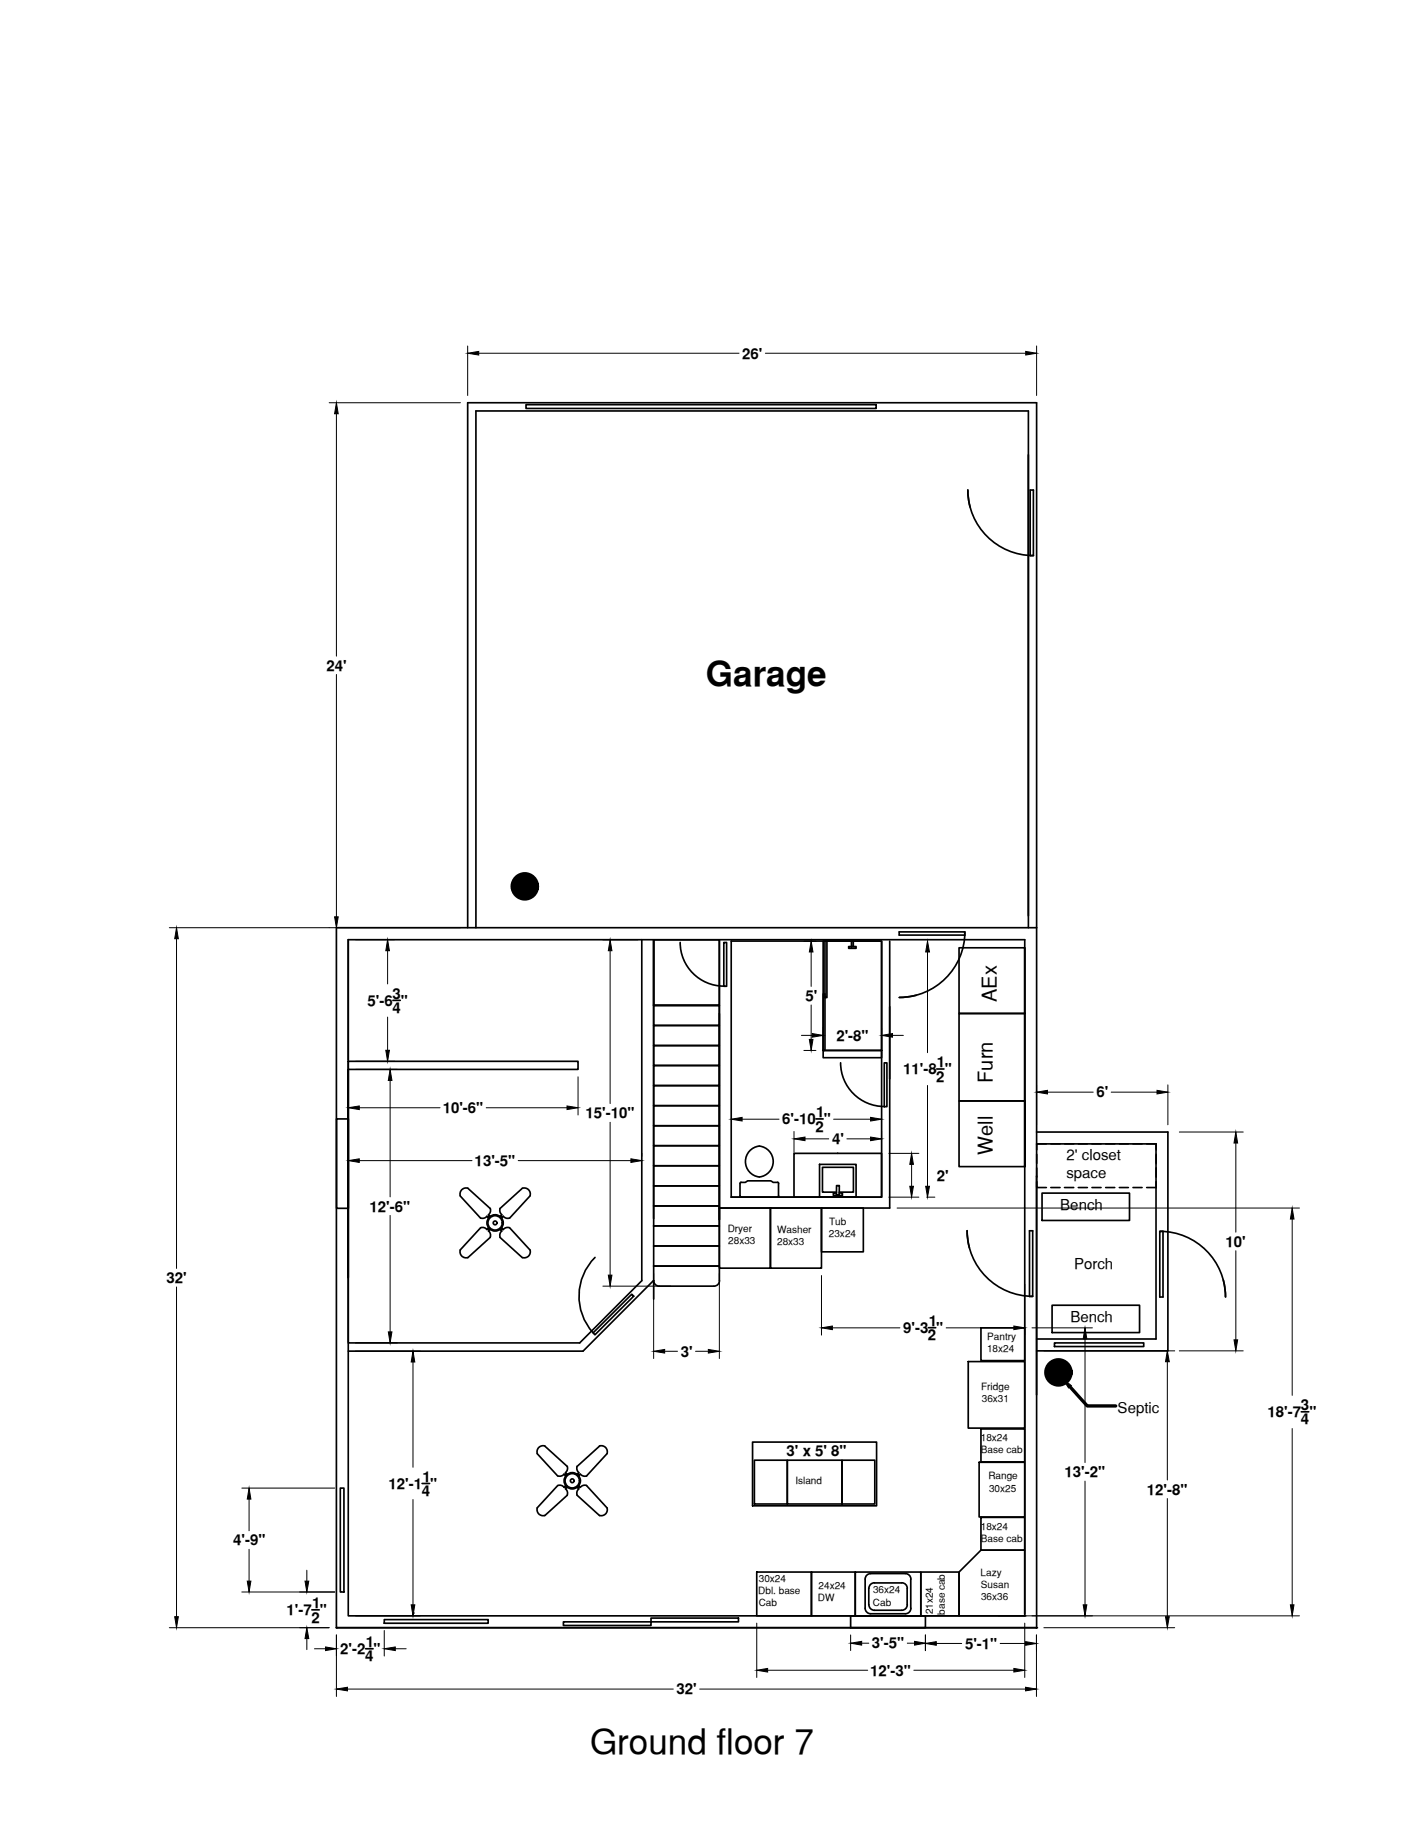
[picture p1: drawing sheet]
<svg xmlns="http://www.w3.org/2000/svg" width="216mm" height="279mm" viewBox="0 0 216 279" stroke-linecap="round" stroke-linejoin="round" font-family="sans-serif">
<!-- layer: PLAN_DE_BASE -->
<g fill="none" stroke="#000" stroke-width=".25">
<path d="M147.2 76.9l-.3-1.5-.1-1a10 10 0 0 0 10 9.9M156.3 74.4h.5v9.9h-.5zM51 140.8v106.2M97.4 142.6v51.8M99.2 142.6v42.3M136.4 141.4h10v.5h-10zM146.4 141.4a10 10 0 0 1-10 10l1.1-.1 1.5-.3M112.4 179.4h.7l.3-.2h3.6l.3 .2h.7M112.4 179.4l-.1 .2v1.9l.1 .2h5.6M113.7 174.7a2.07 2.07 0 0 1 2.4-.5 2.07 2.07 0 0 1 1.2 2.1 2.36 2.36 0 0 1-2.1 2.3 2.36 2.36 0 0 1-1.5-3.9zM118 179.4l.1 .2M118.1 179.6v1.9"/>
<path d="M124.3 176.7h5.6v5h-5.6zM90.3 190.8a8.3 8.3 0 0 0-.3 11.5M95.8 196.4l.3 .3-5.8 5.9-.3-.3zM118.1 181.5l-.1 .2M126.9 180.9h-2.1v-3.7h4.7v3.7h-2.2M147.1 189.4l-.3-1.6-.1-1a10 10 0 0 0 10 9.9M156.2 186.8h.5v10h-.5zM176 186.9h.5v9.9h-.5zM176 186.9a10 10 0 0 1 9.9 9.9v-1l-.3-1.6"/>
</g>
<!-- layer: 0 -->
<g fill="none" stroke="#000" stroke-width=".25">
<path d="M79.8 61.4h53.1v.6h-53.1zM78.7 135.2l1.6-1.5-1.6 1.5M79 133.6l-.3 .4M79.1 135.5l1.5-1.5-1.4 1.6M79.1 133.5l-.5 .6M79.2 133.5l-.6 .6M79.3 133.5l-.8 .7M79.4 135.6l1.3-1.3-1.3 1.3M79.4 133.4l-.9 .9M79.4 133.4l-.9 1M79.5 133.4l-1 1M79.5 133.4l-1 1.1"/>
<path d="M79.6 133.4l-1.1 1.1M79.6 133.4l-1.1 1.2M79.7 133.4l-1.2 1.2M79.7 133.4l-1.2 1.3M79.8 133.4l-1.3 1.3M79.8 133.4l-1.3 1.4M79.9 133.5l-1.4 1.3M79.9 133.5l-1.3 1.4 1.4-1.4M80 133.5l-1.4 1.4M80 133.5l-1.4 1.5M80.1 133.5l-1.5 1.5M80.1 133.6l-1.5 1.4"/>
<path d="M80.1 133.6l-1.5 1.5M80.2 133.6l-1.5 1.5 1.5-1.5M80.2 133.6l-1.5 1.6M80.3 133.7l-1.5 1.6M80.4 133.7l-1.6 1.6 1.6-1.6M80.4 135.3h.1M80.4 133.8l-1.5 1.6M80.5 133.9l-1.5 1.5 1.5-1.5-1.6 1.5M80.5 133.9l-1.5 1.6M80.6 134l-1.6 1.5M80.6 134l-1.5 1.5M80.6 135.1l-.4 .4"/>
<path d="M80.6 135l-.5 .5M80.7 134.2l-1.4 1.4M80.7 134.9l-.7 .7M80.7 134.3l-1.4 1.3M80.7 134.8l-.8 .8M80.7 134.4l-1.3 1.2M80.7 134.7l-.9 .9M80.7 134.8l-.9 .8M80.7 134.4l-1.2 1.2M80.7 134.5l-1.2 1.1M80.7 134.5l-1.1 1.1M80.7 134.6l-1 1"/>
<path d="M80.7 134.7l-1 .9M51 140.8h106.3M52.8 142.6v102.6h102.7M52.8 142.6h102.7v102.4M52.8 142.6v18.3M59.6 151.8h1.1M71 140.8v-79.7h86.3v185.9M72.2 140.8v-78.4h83.8v78.4M99.2 142.6v10h9.9v-10M99.2 158.7h9.9v3h-9.9zM99.2 155.6h9.9v3.1h-9.9zM99.2 142.6h9.9v10h-9.9z"/>
<path d="M99.2 152.6h9.9v3h-9.9zM103.2 143a6.6 6.6 0 0 0 6.6 6.7M109.1 152.6v32.5v-31.3M109.8 143h.4v6.7h-.4zM124.9 142.8h8.9v16.6h-8.9zM124.9 150.8h.3v8.6h-.3zM124.9 159.4h8.9v1.1h-8.9zM125.2 142.8h.3v8.6h-.3zM128.8 143.7h1.1v.2h-1.1zM129.2 143.7v-.9h.3v.9M133.6 142.8h-22.7v38.9M133.8 142.8v38.9h-22.9"/>
<path d="M135 142.8v40.5h-25.9M145.5 153.8h10v13.3h-10zM145.5 143.8h10v10h-10zM155.5 143.8v33.3v-10h-10v10h10M51.1 169.8h1.8v13.6h-1.8zM52.8 161.1h34.9v1.2h-34.9zM99.2 180h9.9v3h-9.9zM99.2 176.9h9.9v3.1h-9.9zM99.2 173.9h9.9v3h-9.9zM99.2 170.9h9.9v3h-9.9zM99.2 167.8h9.9v3.1h-9.9zM99.2 164.8h9.9v3h-9.9z"/>
<path d="M99.2 161.7h9.9v3.1h-9.9zM120.5 175h13.3v6.7h-13.3zM123.8 169.8h1.1M126.9 179.9h.4v1.5h-.4zM127.5 161.3a6.6 6.6 0 0 0 6.7 6.6M134.2 161.3h.4v6.7h-.4zM142.1 162.2h1.1M157.3 171.8h19.9v33.2h-19.9M157.3 173.6h18.1v29.6h-18.1M157.3 179.3v.9h1.5M157.3 175.2v1.4M157.3 177.3v1.3"/>
<path d="M158.8 173.6h-1.5v.9M174 173.6h1.4v.9M175.4 175.2v1.4M175.4 177.3v1.3M175.4 179.3v.9h-1.4M52.8 193.9v-31.6v41.5h35.2l9.4-9.4M73.9 186.6a.86 .86 0 0 0-1-.3l-3.1 3.4M74 186.5l.2 .2M74.1 184.4l.2 .2M74.1 186.8a.86 .86 0 0 1 .3 1M74.1 186.3l-.2 .3M74.2 184.5l-.2 .2"/>
<path d="M74.3 186.6l-.2 .2M74.4 183.4a.86 .86 0 0 1-.3 1M74.4 187.8l-3.4 3.1a.92 .92 0 0 1-1.2-1.2M74.4 183.4l-3.4-3.1a.94 .94 0 0 0-1.2 1.2l3.1 3.4a.86 .86 0 0 0 1-.3l.2 .2M75.8 187.8l3.5 3.1M75.9 186.6l.2 .2M75.9 183.4a.86 .86 0 0 0 .2 1M76 184.5l.2 .2M76.1 186.3l.3 .3M76.1 184.4l-.2 .2M76.1 186.8a.86 .86 0 0 0-.2 1M76.2 186.5l-.2 .2"/>
<path d="M76.4 186.6a.86 .86 0 0 1 .9-.3l3.1 3.4M79.3 180.3l-3.5 3.1M79.3 180.3a.92 .92 0 0 1 1.1 1.2l-3.1 3.4a.86 .86 0 0 1-.9-.3l-.3 .2M80.4 189.7a.92 .92 0 0 1-1.1 1.2M99.2 194.4v-2.3h9.9v2.3M99.2 194.4a.84 .84 0 0 0 .8 .8M99.2 183h9.9v3h-9.9zM99.2 189.1h9.9v3h-9.9zM99.2 186h9.9v3.1h-9.9zM99.2 194.3l-10.7 10.8h-35.7M99.2 194.4v2.8M109.1 183.3h7.8v9.2h-7.8z"/>
<path d="M109.2 194.4a.84 .84 0 0 1-.9 .8h-8.3M110.9 181.7h19.4M116.9 183.3h7.7v9.2h-7.7zM124.6 183.3h6.4v6.7h-6.4zM127.3 181.1h.5v.3h-1.4v-.3h.5M158.1 181.1h13.3v4.1h-13.3zM159.4 180.2h1.4M159.6 198.1h13.3v4.1h-13.3zM161.5 180.2h1.4M163.6 180.2h1.4M165.7 180.2h1.4M167.8 180.2h1.3"/>
<path d="M169.8 180.2h1.4M171.9 180.2h1.4M114.2 218.9h18.8v9.6h-18.8zM140.9 201.5h1.1M146.9 206.6h8.6v10.1h-8.6zM148.8 216.9h6.7v5h-6.7zM148.8 201.5h6.7v5h-6.7zM160 203.8h13.5v.6h-13.5zM160 207.3l-.4 .4M160.1 209.3l1.5-1.5-1.5 1.5M160.1 207.3l-.5 .5M160.2 207.3l-.7 .6"/>
<path d="M160.3 207.2l-.8 .8M160.3 207.2l-.8 .9M160.4 207.2l-.9 .9M160.5 207.2l-1 1M160.6 207.2l-1.1 1.1M160.7 207.2l-1.2 1.2M160.7 207.2l-1.2 1.3M160.8 207.2l-1.3 1.3M160.9 207.2l-1.4 1.4M160.9 207.3l-1.4 1.4M161 207.3l-1.5 1.4M161 207.3l-1.4 1.4"/>
<path d="M161 207.3l-1.4 1.5M161.1 207.3l-1.5 1.5M161.1 207.3l-1.5 1.6M161.2 207.4l-1.6 1.5M161.2 207.4l-1.5 1.5M161.2 207.4l-1.5 1.6M161.3 207.4l-1.6 1.6M161.3 207.5l-1.5 1.5M161.3 207.5l-1.5 1.6M161.4 207.5l-1.6 1.6M161.4 209.1h-.1M161.4 207.6l-1.6 1.5"/>
<path d="M161.4 207.6l-1.5 1.5M161.4 207.6l-1.5 1.6M161.5 207.6l-1.6 1.6M161.5 207.7l-1.5 1.5M161.5 208.9l-.4 .3M161.6 207.8l-1.6 1.5M161.6 207.9l-1.4 1.4M161.6 208.8l-.6 .5M161.6 207.9l-1.4 1.5M161.6 208.7l-.6 .6M161.6 208l-1.3 1.4M161.6 208.6l-.7 .8"/>
<path d="M161.7 208l-1.4 1.4M161.7 208.1l-1.3 1.3M161.7 208.5l-.9 .9M161.7 208.2l-1.2 1.2M161.7 208.3l-1.1 1.1M161.7 208.4l-1.1 1M161.7 208.4l-1 1M161.7 208.5l-1 .9M197.4 214.3h1.2M51.6 225.8h.6v15.8h-.6zM64 225.1h1.2M85.7 225.6l.2 .2"/>
<path d="M85.8 223.5l.2 .3M85.8 225.5l-.2 .2a.86 .86 0 0 0-1-.3l-3.1 3.4a.94 .94 0 0 0 1.2 1.2l3.4-3.1M85.8 224l-.2-.3a.86 .86 0 0 1-1 .3M85.9 223.6l-.2 .3M86 225.7l-.2 .2a.86 .86 0 0 1 .3 1M86.1 222.5a.86 .86 0 0 1-.3 1M86.1 222.6l-3.4-3.2a.92 .92 0 0 0-1.2 1.2l3.1 3.4M87.6 222.6l3.4-3.2a.92 .92 0 0 1 1.1 1.2l-3.1 3.4M87.6 222.5a.86 .86 0 0 0 .2 1M87.6 225.7l.2 .2a.86 .86 0 0 0-.2 1M87.7 223.6l.2 .3M87.8 225.5l.2 .2"/>
<path d="M87.8 223.5l-.2 .3M87.9 225.6l-.2 .2M88 223.7l-.2 .3M88.1 223.7a.86 .86 0 0 0 .9 .3M89 225.5l3.1 3.3a.92 .92 0 0 1-1.1 1.2l-3.4-3.1M89 225.4a.86 .86 0 0 0-.9 .3M114.5 221.6h5v6.7h-5zM114.8 238.6h8.3v6.6h-8.3zM119.5 221.6h8.2v6.7h-8.2zM123.1 238.6h6.7v6.6h-6.7zM127.7 221.6h5v6.7h-5zM129.8 238.6h9.9v6.6h-9.9z"/>
<path d="M132.1 238.8h5.3M132.1 238.8a.84 .84 0 0 0-.8 .9v4.4a.84 .84 0 0 0 .8 .8M137.4 238.8a.84 .84 0 0 1 .8 .9M138.2 239.7v4.4M139.7 238.6h5.8v6.6h-5.8zM148.6 221.9h6.9v8.3h-6.9zM148.8 235.3h6.7v9.9h-10v-6.6zM148.8 230.3h6.7v5h-6.7zM47.3 244.3h1.1M51 247h106.3M51 247h.1M55.5 250.2h1.1"/>
<path d="M58.3 245.8h15.8v.6h-15.8zM62.7 244.8h.1M85.5 246.1h13.3v.6h-13.3zM98.8 245.6h13.2v.5h-13.2zM129.1 245.2h11.3v1.8h-11.3zM131.8 241.1v2.5M131.8 243.5a.84 .84 0 0 0 .9 .9M132.1 244.9h5.3M132.7 240.2h4.1M132.7 240.2a.84 .84 0 0 0-.9 .8M136.8 240.2a.84 .84 0 0 1 .9 .8l-.1 2.6a.8 .8 0 0 1-.8 .8h-4.1M138.2 244.1a.84 .84 0 0 1-.8 .8"/>
<path d="M155.5 245.2h.1M157.3 247h.1"/>
<circle cx="75.1" cy="185.6" r="1.24"/>
<circle cx="75.1" cy="185.6" r="1.09"/>
<circle cx="75.1" cy="185.6" r=".29"/>
<circle cx="86.8" cy="224.7" r="1.24"/>
<circle cx="86.8" cy="224.7" r="1.09"/>
<circle cx="86.8" cy="224.7" r=".29"/>
</g>
<g fill="none" stroke="#000" stroke-width=".15">
<path d="M71 52.5v7.5M72.6 53.6h39.5M116.1 53.6h39.5M157.3 52.5v7.5M49.9 61.1h20M51 62.8v36.8M51 102.4v36.7M25.7 140.8h44.2M26.8 142.5v50M53.9 142.6h6M58.8 144.3v5M58.8 154.4v5"/>
<path d="M91.5 142.6h5.3M92.6 144.3v23.2M121.6 157.1h1.6M122 159.4h1.8M122 142.8h1.8M123.1 144.5v5.2M123.1 152.5v5.2M124.9 156v3.4M133.8 156v3.4M135.4 157.1h1.7M140.7 144.5v15.3M52.8 163.4v5.8"/>
<path d="M52.9 175v.5M53.9 162.3h6.4M53.9 161.1h6M54.5 168.1h12.3M54.5 176.1h17.1M59.2 164v17.6M73.8 168.1h12.2M78.6 176.1h17.1M87.7 163.4v5.8M92.6 170.3v23.2M97.4 175v.5M112.6 169.9h5.6"/>
<path d="M120.5 171.7v3.2M122.1 172.8h3.6M126.5 169.9h5.6M128.5 172.8h3.6M133.8 171.7v3.2M134.9 175h4.5M138.3 176.7v3.3M140.7 164.7v15.3M157.3 164.6v6.1M158.9 165.7h7M168.6 165.7h6.9M177.2 164.6v6.1"/>
<path d="M178.9 171.8h9.7M187.5 173.5v13.5M26.8 195.3v50.1M59.2 184.5v17.6M91.5 195.2h10.3M99.2 193.2v13M109.1 193.2v13M124.6 193.6v9M134.9 181.7h4.5M136.1 183.3h61.1M140.6 181.7h1.2M155.5 194.9v7.7"/>
<path d="M187.5 189.8v13.5M196.1 185v26.8M53.9 205.1h9.9M53.9 203.8h6.4M62.7 206.7v16M100.8 205.1h2M105.5 205.1h2M126.3 201.5h10.2M143.6 201.5h10.2M156.6 201.5h9.1M158.4 205h19.8M164.6 203.2v18.8"/>
<path d="M177.1 206.7v17.9M178.9 205h9.7M196.1 216.8v26.8M36.7 225.8h14.1M37.8 227.5v4.8M37.8 235.1v4.9M46.6 238.3v1.7M62.7 227.6v16M164.6 224.8v18.8M177.1 227.4v18M25.7 247h24.2M36.7 241.6h14.1"/>
<path d="M46.6 248.7v1.7M47.7 250.2h1.7M51 248.1v9.4M52.7 256.3h49.5M53.9 245.2h9.9M58.3 247.5v3.8M60 250.2h1.6M106.2 256.3h49.4M114.8 246.3v8.3M116.5 253.5h15.1M129.1 248.1v2.4M130.7 249.4h1.1"/>
<path d="M137.7 249.4h1.1M138.6 253.5h15.2M140.4 248.1v2.4M142.1 249.4h3.8M151.6 245.2h45.6M151.8 249.4h3.8M155.5 246.3v8.3M157.3 248.1v9.4M158.4 247h19.8"/>
</g>
<g fill="#000" stroke="#000" stroke-width=".15">
<path d="M71 53.6l1.6-.3v.6zM155.6 53.3l1.7 .3-1.7 .3zM51 61.1l.3 1.7h-.5zM50.8 139.1h.5l-.3 1.7zM26.8 140.8l.3 1.7h-.6zM58.8 142.6l.3 1.7h-.6zM58.5 159.4h.6l-.3 1.7zM92.6 142.6l.2 1.7h-.5zM122.8 157.7h.5l-.2 1.7zM123.1 142.8l.2 1.7h-.5zM123.2 156.9l1.7 .2-1.7 .3zM133.8 157.1l1.6-.2v.5z"/>
<path d="M140.7 142.8l.3 1.7h-.6zM52.8 168.1l1.7-.3v.6zM52.9 176.1l1.6-.2v.5zM59.2 162.3l.3 1.7h-.6zM86 167.8l1.7 .3-1.7 .3zM95.7 175.9l1.7 .2-1.7 .3zM110.9 169.9l1.7-.3v.5zM120.5 172.8l1.6-.2v.5zM132.1 172.6l1.7 .2-1.7 .3zM132.1 169.6l1.7 .3-1.7 .2zM138.3 175l.3 1.7h-.6zM157.3 165.7l1.6-.2v.5z"/>
<path d="M175.5 165.5l1.7 .2-1.7 .3zM187.5 171.8l.3 1.7h-.6zM92.3 193.5h.5l-.2 1.7zM138 180h.6l-.3 1.7zM140.4 180h.6l-.3 1.7zM196.1 183.3l.2 1.7h-.5zM58.9 202.1h.6l-.3 1.7zM62.7 205.1l.2 1.6h-.5zM99.2 205.1l1.6-.3v.6zM107.5 204.8l1.6 .3-1.6 .3zM124.6 201.5l1.7-.3v.6zM153.8 201.2l1.7 .3-1.7 .3z"/>
<path d="M161.2 209.2l1.3 1.1-.4 .3zM164.6 201.5l.3 1.7h-.6zM177.1 205l.3 1.7h-.6zM187.2 203.3h.6l-.3 1.7zM37.5 240h.6l-.3 1.6zM37.8 225.8l.3 1.7h-.6zM46.3 240h.5l-.2 1.6zM26.5 245.4h.6l-.3 1.6zM46.6 247l.2 1.7h-.5zM49.4 250l1.6 .2-1.6 .3zM51 256.3l1.7-.2v.5zM58.3 250.2l1.7-.2v.5z"/>
<path d="M62.4 243.6h.5l-.2 1.6zM114.8 253.5l1.7-.3v.6zM129.1 249.4l1.6-.3v.6zM138.8 249.1l1.6 .3-1.6 .3zM140.4 249.4l1.7-.3v.6zM153.8 253.2l1.7 .3-1.7 .3zM155.6 256.1l1.7 .2-1.7 .3zM155.6 249.1l1.7 .3-1.7 .3zM164.3 243.6h.6l-.3 1.6zM176.8 245.4h.6l-.3 1.6zM195.8 243.6h.5l-.2 1.6z"/>
</g>
<g fill="none" stroke="#000" stroke-width="2.1">
<circle cx="79.6" cy="134.5" r="1.11"/>
<circle cx="160.6" cy="208.3" r="1.11"/>
</g>
<path d="M162.3 210.5l2.7 2.9h4.3" fill="none" stroke="#000" stroke-width=".51"/>
<g font-size="5.3">
<text x="107.1" y="104.2">Garage</text>
<text x="89.5" y="266.1">Ground floor 7</text>
</g>
<g font-size="3">
<text x="151.2" y="152.1" transform="rotate(-90 151.2 152.1)">AEx</text>
<text x="150.6" y="164.3" transform="rotate(-90 150.6 164.3)">Furn</text>
<text x="150.6" y="175.2" transform="rotate(-90 150.6 175.2)">Well</text>
</g>
<g font-size="2.3">
<text x="112.6" y="54.4">26'</text>
<text x="49.5" y="101.8">24'</text>
<text x="55.8" y="152.6">5'-6 &quot;</text>
<text x="59.5" y="151.5">3</text>
<text x="59.5" y="153.7">4</text>
<text x="122.2" y="151.9">5'</text>
<text x="126.9" y="157.9">2'-8&quot;</text>
<text x="142.2" y="162">1</text>
<text x="137" y="163.1">11'-8 &quot;</text>
<text x="142.1" y="164.2">2</text>
<text x="166.4" y="166.6">6'</text>
<text x="67.2" y="168.9">10'-6&quot;</text>
<text x="88.8" y="169.7">15'-10&quot;</text>
<text x="118.7" y="170.7">6'-10 &quot;</text>
<text x="123.7" y="171.7">2</text>
<text x="123.8" y="169.5">1</text>
<text x="126.2" y="173.7">4'</text>
<text x="72" y="176.9">13'-5&quot;</text>
<text x="142.1" y="179.2">2'</text>
<text x="161.8" y="176.1">2' closet</text>
<text x="161.8" y="178.8">space</text>
<text x="56.1" y="183.9">12'-6&quot;</text>
<text x="160.9" y="183.7">Bench</text>
<text x="186" y="189.2">10'</text>
<text x="25.3" y="194.7">32'</text>
<text x="163" y="192.7">Porch</text>
<text x="137" y="202.3">9'-3 &quot;</text>
<text x="140.8" y="203.4">2</text>
<text x="140.9" y="201.2">1</text>
<text x="162.4" y="200.7">Bench</text>
<text x="103.3" y="205.9">3'</text>
<text x="169.6" y="214.4">Septic</text>
<text x="192.3" y="215.1">18'-7 &quot;</text>
<text x="197.4" y="214">3</text>
<text x="119.3" y="221">3' x 5' 8&quot;</text>
<text x="197.4" y="216.1">4</text>
<text x="58.9" y="226">12'-1 &quot;</text>
<text x="64" y="227">4</text>
<text x="64.1" y="224.9">1</text>
<text x="161.5" y="224.2">13'-2&quot;</text>
<text x="174" y="226.8">12'-8&quot;</text>
<text x="35.4" y="234.5">4'-9&quot;</text>
<text x="43.5" y="245.1">1'-7 &quot;</text>
<text x="47.4" y="244">1</text>
<text x="47.3" y="246.2">2</text>
<text x="51.6" y="251.1">2'-2 &quot;</text>
<text x="55.5" y="250">1</text>
<text x="132.3" y="250.2">3'-5&quot;</text>
<text x="146.4" y="250.2">5'-1&quot;</text>
<text x="55.4" y="252.1">4</text>
<text x="102.6" y="257.1">32'</text>
<text x="132" y="254.3">12'-3&quot;</text>
</g>
<g font-size="1.5">
<text x="125.8" y="185.9">Tub</text>
<text x="110.4" y="186.9">Dryer</text>
<text x="110.5" y="188.8">28x33</text>
<text x="117.9" y="187.1">Washer</text>
<text x="117.9" y="188.9">28x33</text>
<text x="125.8" y="187.7">23x24</text>
<text x="149.8" y="203.3">Pantry</text>
<text x="149.8" y="205.1">18x24</text>
<text x="148.9" y="210.9">Fridge</text>
<text x="149" y="212.8">36x31</text>
<text x="148.8" y="218.7">18x24</text>
<text x="148.8" y="220.5">Base cab</text>
<text x="120.7" y="225.2">Island</text>
<text x="150" y="224.5">Range</text>
<text x="150.1" y="226.4">30x25</text>
<text x="148.8" y="232.1">18x24</text>
<text x="148.8" y="234">Base cab</text>
<text x="148.8" y="239.1">Lazy</text>
<text x="115" y="241.9">Dbl. base</text>
<text x="115.1" y="243.8">Cab</text>
<text x="115.1" y="240.1">30x24</text>
<text x="124.1" y="243">DW</text>
<text x="124.2" y="241.2">24x24</text>
<text x="132.4" y="243.7">Cab</text>
<text x="132.5" y="241.8">36x24</text>
<text x="141.5" y="245" transform="rotate(-90 141.5 245)">21x24</text>
<text x="143.3" y="245" transform="rotate(-90 143.3 245)">base cab</text>
<text x="148.8" y="241">Susan</text>
<text x="148.9" y="242.8">36x36</text>
</g>
</svg>
